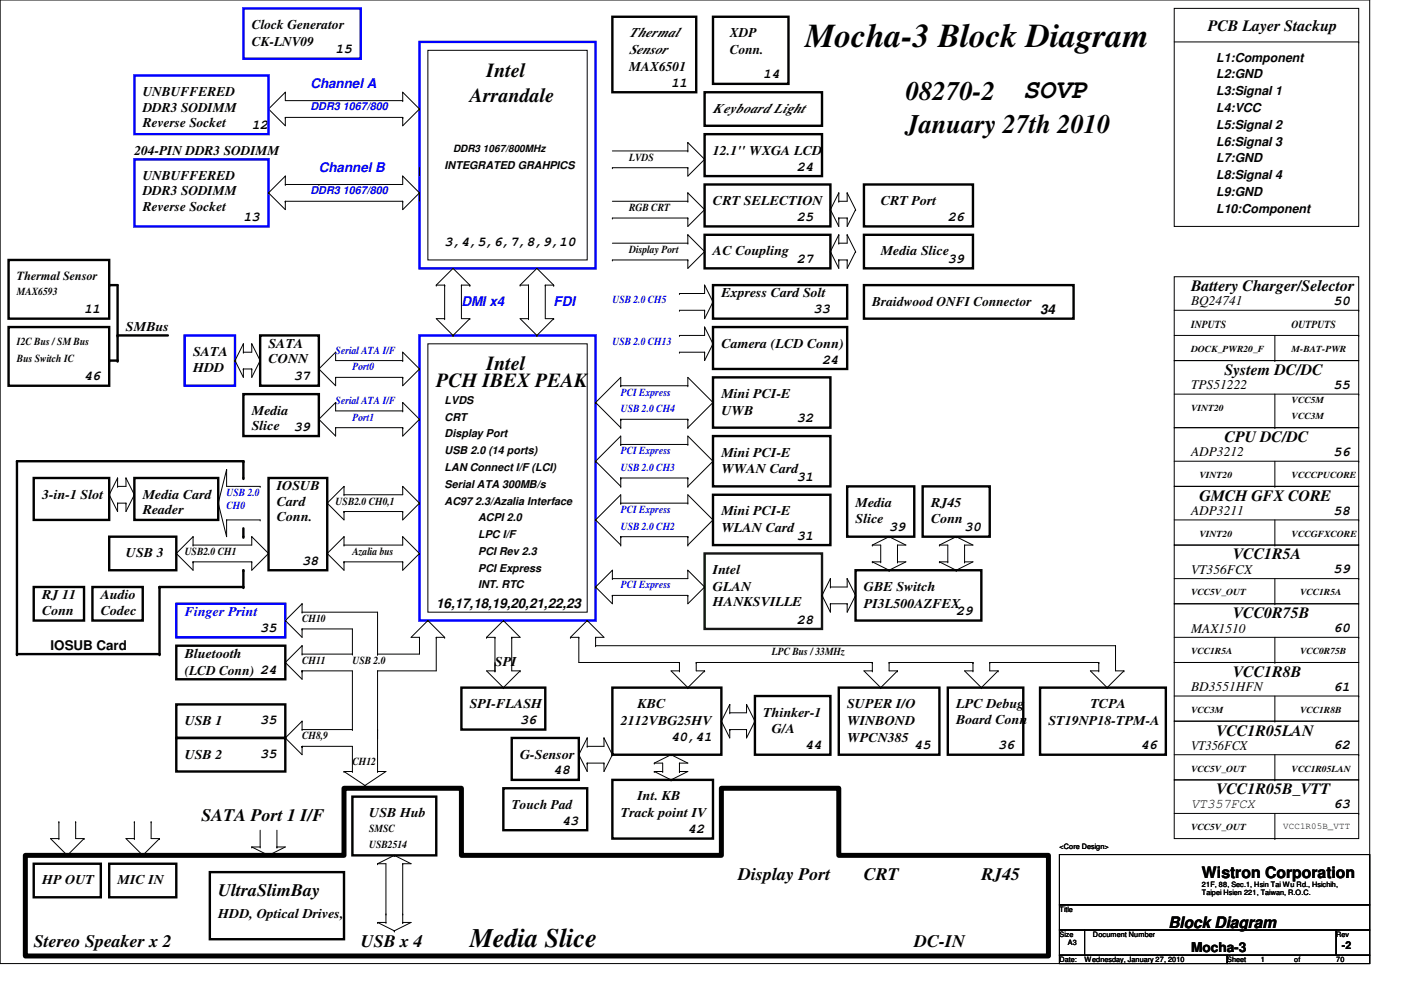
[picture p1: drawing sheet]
<svg xmlns="http://www.w3.org/2000/svg" width="297mm" height="210mm" viewBox="0 0 297 210" stroke-linecap="round" stroke-linejoin="round" font-family="sans-serif">
<g fill="none" stroke="#000" stroke-width=".21">
<path d="M0 0h290.4v204.3h-290.4zM60.5 19.6h.1M60.5 19.6v1.7h24.9M60.5 19.6l-3.6 3.5M85.4 19.6h.1M85.4 19.6v1.7M85.4 19.6l3.5 3.5M90.7 10.7h33.8v44.4h-33.8zM249 1.8h39.1v46.2h-39.1zM249 8.9h39.1M288.1 8.9h.1M56.9 23.1h.1"/>
<path d="M56.9 23.1l3.6 3.6v-1.8M60.5 24.9h.1M60.5 39.1h.1M60.5 37.3h.1M60.5 37.3v1.8M60.5 37.3l-3.6 3.6M60.5 24.9h24.9M67.6 39.1h.1M85.4 37.3h.1M85.4 24.9h.1M85.4 21.3h.1M85.4 37.3v1.8h-24.9"/>
<path d="M85.4 37.3l3.5 3.6M88.9 23.1h.1M88.9 35.6h.1M88.9 23.1l-3.5 3.6v-1.8M88.9 35.6v1.7M129.8 35.6h.1M129.8 35.6h16M129.8 32h16M145.8 35.6h.1M145.8 30.2h.1M145.8 32h.1M145.8 30.2v1.8"/>
<path d="M145.8 30.2l3.6 3.6M149.4 33.8h.1M149.4 33.8l-3.6 3.5v-1.7M56.9 40.9h.1M56.9 40.9l3.6 3.5v-1.7M60.5 42.7h.1M60.5 42.7h24.9M85.4 42.7h.1M88.9 40.9h.1M88.9 40.9l-3.5 3.5v-1.7M88.9 40.9v1.8M129.8 46.2h.1"/>
<path d="M129.8 55.1h.1M129.8 42.7h16M129.8 46.2h16M129.8 55.1h16M129.8 51.6h16M145.8 40.9h.1M145.8 46.2h.1M145.8 42.7h.1M145.8 49.8h.1M145.8 51.6h.1M145.8 55.1h.1M145.8 40.9v1.8"/>
<path d="M145.8 49.8v1.8M145.8 40.9l3.6 3.5M145.8 49.8l3.6 3.5M149.4 44.4h.1M149.4 53.3h.1M149.4 44.4l-3.6 3.6v-1.8M149.4 53.3l-3.6 3.6v-1.8M176.1 44.4h.1M176.1 53.3h.1M176.1 44.4l1.7 3.6v-1.8M176.1 53.3l1.7 3.6v-1.8M177.8 42.7h.1"/>
<path d="M177.8 46.2h.1M177.8 40.9h.1M177.8 51.6h.1M177.8 55.1h.1M177.8 49.8h.1M177.8 46.2h1.8M177.8 40.9l-1.7 3.5M177.8 40.9v1.8M177.8 49.8v1.8M177.8 55.1h1.8M177.8 49.8l-1.7 3.5M179.6 46.2h.1"/>
<path d="M179.6 40.9h.1M179.6 55.1h.1M179.6 49.8h.1M179.6 40.9v1.8h-1.8M179.6 49.8v1.8h-1.8M179.6 40.9l1.8 3.5M179.6 49.8l1.8 3.5M181.4 44.4h.1M181.4 53.3h.1M181.4 44.4l-1.8 3.6v-1.8M181.4 53.3l-1.8 3.6v-1.8M249 58.7h39.1v17.8h-39.1z"/>
<path d="M49.8 76.5h.1M49.8 76.5l1.8 3.5v-1.8M51.6 74.7h.1M51.6 72.9h.1M51.6 78.2h.1M51.6 72.9l-1.8 3.6M51.6 72.9v1.8M51.6 78.2h1.8M53.4 72.9h.1M53.4 78.2h.1M53.4 72.9v1.8h-1.8M53.4 72.9l1.8 3.6"/>
<path d="M55.2 76.5h.1M55.2 76.5l-1.8 3.5v-1.8M67.6 78.2h.1M67.6 78.2l3.6 3.6v-1.8M71.2 74.7h.1M71.2 74.7v1.8h14.2M71.2 74.7l-3.6 3.5M85.4 74.7h.1M85.4 76.5h.1M85.4 74.7v1.8M85.4 74.7l3.5 3.5M88.9 78.2h.1"/>
<path d="M88.9 78.2l-3.5 3.6v-1.8M90.7 72.9h33.8v56.9h-33.8zM92.5 60.5h.1M92.5 60.5l3.6-3.6 3.5 3.6M92.5 60.5h1.8M94.3 67.6h.1M94.3 60.5h.1M94.3 67.6h-1.8l3.6 3.5M94.3 60.5v7.1M96.1 71.1h.1M97.8 60.5h.1M97.8 60.5v7.1h1.8"/>
<path d="M97.8 60.5h1.8M99.6 67.6h.1M99.6 60.5h.1M99.6 67.6l-3.5 3.5M110.3 60.5h.1M110.3 60.5l3.5-3.6 3.6 3.6M110.3 60.5h1.8M112.1 67.6h.1M112.1 60.5h.1M112.1 67.6h-1.8l3.5 3.5M112.1 60.5v7.1M113.8 71.1h.1"/>
<path d="M115.6 60.5h.1M115.6 60.5v7.1h1.8M115.6 60.5h1.8M117.4 67.6h.1M117.4 60.5h.1M117.4 67.6l-3.6 3.5M144.1 62.2h.1M144.1 65.8h.1M144.1 71.1h.1M144.1 74.7h.1M144.1 65.8h5.3M144.1 74.7h5.3"/>
<path d="M149.4 60.5h.1M149.4 65.8h.1M149.4 69.3h.1M149.4 74.7h.1M149.4 69.3v1.8h-5.3M149.4 60.5l1.8 3.5M149.4 60.5v1.7h-5.3M149.4 69.3l1.8 3.6M151.2 64h.1M151.2 72.9h.1M151.2 64l-1.8 3.6v-1.8M151.2 72.9l-1.8 3.6v-1.8"/>
<path d="M249 76.5h39.1v14.2h-39.1zM249 71.1h39.1M249 65.8h39.1M270.3 76.5h.1M270.3 71.1v5.4M288.1 71.1h.1M288.1 65.8h.1M48 99.6h.1M48 99.6l-1.7 7.1M48 99.6v3.5h7.2M67.6 88.9h.1M67.6 88.9l3.6 3.6v-1.8"/>
<path d="M71.2 85.3h.1M71.2 80h.1M71.2 90.7h.1M71.2 85.3v1.8h14.2M71.2 85.3l-3.6 3.6M71.2 90.7h14.2M71.2 80h14.2M85.4 85.3h.1M85.4 90.7h.1M85.4 80h.1M85.4 87.1h.1M85.4 85.3v1.8"/>
<path d="M85.4 85.3l3.5 3.6M88.9 88.9h.1M88.9 88.9l-3.5 3.6v-1.8M126.3 97.8h.1M126.3 85.3h.1M126.3 97.8l5.3 5.3M126.3 85.3l5.3 5.4M131.6 94.2h.1M131.6 81.8h.1M131.6 88.9h.1M131.6 90.7h.1M131.6 94.2h14.2"/>
<path d="M131.6 94.2v-1.7l-5.3 5.3M131.6 81.8v-1.8l-5.3 5.3M131.6 88.9v1.8M131.6 81.8h14.2M131.6 88.9h14.2M145.8 94.2h.1M145.8 81.8h.1M145.8 88.9h.1M145.8 90.7h.1M145.8 81.8v-1.8l5.4 5.3M145.8 88.9v1.8M145.8 94.2v-1.7l5.4 5.3"/>
<path d="M151.2 97.8h.1M151.2 85.3h.1M151.2 97.8l-5.4 5.3M151.2 85.3l-5.4 5.4M249 90.7h39.1v12.4h-39.1zM249 83.6h39.1M249 97.8h39.1M270.3 90.7h.1M270.3 83.6v7.1M270.3 97.8v5.3M288.1 83.6h.1M288.1 97.8h.1"/>
<path d="M23.2 104.9h.1M23.2 104.9l1.7 3.6v-1.8M24.9 103.1h.1M24.9 106.7h.1M24.9 101.3h.1M24.9 106.7h1.8M24.9 101.3l-1.7 3.6M24.9 101.3v1.8M26.7 106.7h.1M26.7 101.3h.1M26.7 101.3v1.8h-1.8M26.7 101.3l1.8 3.6"/>
<path d="M28.5 104.9h.1M28.5 104.9l-1.8 3.6v-1.8M37.4 117.3h.1M37.4 117.3l3.5 3.6v-1.8M40.9 119.1h.1M40.9 115.6h.1M40.9 113.8h.1M40.9 119.1h12.5M40.9 113.8v1.8M40.9 113.8l-3.5 3.5M46.3 106.7h.1M46.3 106.7l1.7 7.1v-3.6"/>
<path d="M48 110.2h.1M48 110.2h7.2M53.4 119.1h.1M53.4 113.8h.1M53.4 113.8v1.8h-12.5M53.4 113.8l3.5 3.5M55.2 103.1h.1M55.2 110.2h.1M56.9 117.3h.1M56.9 117.3l-3.5 3.6v-1.8M69.4 106.7h.1M69.4 117.3h.1"/>
<path d="M69.4 106.7l3.5 3.5v-1.7M69.4 117.3l3.5 3.6v-1.8M72.9 108.5h.1M72.9 104.9h.1M72.9 103.1h.1M72.9 119.1h.1M72.9 115.6h.1M72.9 113.8h.1M72.9 119.1h12.5M72.9 103.1v1.8M72.9 113.8v1.8M72.9 108.5h12.5"/>
<path d="M72.9 103.1l-3.5 3.6M72.9 113.8l-3.5 3.5M85.4 108.5h.1M85.4 103.1h.1M85.4 119.1h.1M85.4 113.8h.1M85.4 103.1v1.8h-12.5M85.4 113.8v1.8h-12.5M85.4 103.1l3.5 3.6M85.4 113.8l3.5 3.5M88.9 106.7h.1M88.9 117.3h.1"/>
<path d="M88.9 106.7l-3.5 3.5v-1.7M88.9 117.3l-3.5 3.6v-1.8M126.3 110.2h.1M126.3 110.2l5.3 5.4M131.6 101.3h.1M131.6 103.1h.1M131.6 106.7h.1M131.6 113.8h.1M131.6 115.6h.1M131.6 101.3v1.8M131.6 106.7v-1.8l-5.3 5.3M131.6 113.8v1.8"/>
<path d="M131.6 101.3h14.2M131.6 106.7h14.2M131.6 113.8h14.2M145.8 101.3h.1M145.8 103.1h.1M145.8 106.7h.1M145.8 113.8h.1M145.8 115.6h.1M145.8 101.3v1.8M145.8 106.7v-1.8l5.4 5.3M145.8 113.8v1.8M151.2 110.2h.1"/>
<path d="M151.2 110.2l-5.4 5.4M185 119.1h.1M185 115.6h.1M185 119.1h1.7M185 115.6h1.7v3.5M185 119.1l3.5 1.8M186.7 119.1h.1M188.5 113.8h.1M188.5 113.8l3.6 1.8h-1.8M188.5 113.8l-3.5 1.8M190.3 115.6h.1M190.3 119.1h.1"/>
<path d="M190.3 119.1h1.8l-3.6 1.8M190.3 115.6v3.5M199.2 119.1h.1M199.2 115.6h.1M199.2 119.1h1.8M199.2 115.6h1.8v3.5M199.2 119.1l3.5 1.8M201 119.1h.1M202.7 113.8h.1M202.7 113.8l3.6 1.8h-1.8M202.7 113.8l-3.5 1.8M204.5 115.6h.1"/>
<path d="M204.5 119.1h.1M204.5 119.1h1.8l-3.6 1.8M204.5 115.6v3.5M249 115.6h39.1v12.4h-39.1zM249 103.1h39.1v12.5h-39.1zM249 110.2h39.1M270.3 103.1h.1M270.3 115.6h.1M270.3 110.2v5.4M288.1 110.2h.1M60.5 131.6h.1M60.5 131.6l3.5 3.5v-1.8"/>
<path d="M64 138.7h.1M64 136.9h.1M64 128h.1M64 129.8h.1M64 133.3h.1M64 138.7h10.7M64 129.8h16v8.9M64 133.3h10.7v5.4M64 128v1.8M64 136.9v1.8M64 136.9l-3.5 3.6M64 128l-3.5 3.6"/>
<path d="M74.7 138.7h.1M80 138.7h.1M88.9 135.1h.1M88.9 135.1v3.6h-8.9M90.7 131.6h.1M90.7 131.6l-3.5 3.5h1.7M90.7 131.6l3.6 3.5M92.5 135.1h.1M92.5 135.1v7.1h-12.5M92.5 135.1h1.8M94.3 135.1h.1M103.2 135.1h.1"/>
<path d="M103.2 135.1h1.7M104.9 135.1h.1M104.9 135.1v7.1M106.7 131.6h.1M106.7 131.6l3.6 3.5h-1.8M106.7 131.6l-3.5 3.5M108.5 135.1h.1M108.5 135.1v7.1h1.8M120.9 135.1h.1M120.9 135.1h1.8M122.7 135.1h.1M122.7 135.1v5.4h21.4"/>
<path d="M124.5 131.6h.1M124.5 131.6l3.6 3.5h-1.8M124.5 131.6l-3.6 3.5M126.3 135.1h.1M126.3 136.9h.1M126.3 124.5h.1M126.3 135.1v1.8M126.3 136.9h110.2M126.3 124.5l3.5 3.5v-1.8M129.8 122.7h.1M129.8 120.9h.1M129.8 126.2h.1"/>
<path d="M129.8 120.9l-3.5 3.6M129.8 120.9v1.8M129.8 126.2h16M145.8 120.9h.1M145.8 126.2h.1M145.8 120.9v1.8h-16M145.8 120.9l3.6 3.6M149.4 124.5h.1M149.4 124.5l-3.6 3.5v-1.8M174.3 126.2h.1M174.3 126.2l1.8 3.6v-1.8M176.1 122.7h.1"/>
<path d="M176.1 128h.1M176.1 124.5h.1M176.1 122.7l-1.8 3.5M176.1 122.7v1.8M176.1 128h3.5M179.6 128h.1M179.6 122.7h.1M179.6 122.7v1.8h-3.5M179.6 122.7l1.8 3.5M181.4 126.2h.1M181.4 126.2l-1.8 3.6v-1.8M188.5 120.9h.1"/>
<path d="M202.7 120.9h.1M236.5 136.9h.1M236.5 136.9v5.3h1.8M249 128h39.1v12.5h-39.1zM249 135.1h39.1M249 122.7h39.1M270.3 128h.1M270.3 122.7v5.3M270.3 135.1v5.4M288.1 122.7h.1M288.1 135.1h.1M60.5 156.5h.1"/>
<path d="M60.5 140.5h.1M60.5 140.5l3.5 3.5v-1.8M60.5 156.5l3.5 3.5v-1.8M64 154.7h.1M64 158.2h.1M64 152.9h.1M64 142.2h.1M64 142.2h10.7v12.5M64 158.2h10.7v5.4M64 154.7h10.7M64 152.9l-3.5 3.6M64 152.9v1.8"/>
<path d="M74.7 154.7h.1M80 142.2h.1M80 156.5h.1M80 154.7h.1M80 142.2v21.4M104.9 142.2h.1M104.9 142.2h-1.7l3.5 3.6M106.7 145.8h.1M110.3 142.2h.1M110.3 142.2l-3.6 3.6M124.5 156.5h.1M124.5 158.2h.1"/>
<path d="M124.5 156.5l-1.8 3.5M124.5 156.5v1.7M128.1 156.5h.1M128.1 156.5v1.7h-3.6M128.1 156.5l1.7 3.5M144.1 140.5h.1M144.1 142.2h.1M144.1 142.2h-1.8l3.5 3.6M144.1 140.5v1.7M145.8 145.8h.1M147.6 140.5h.1M147.6 140.5h37.4"/>
<path d="M147.6 140.5v1.7h1.8M149.4 142.2h.1M149.4 142.2l-3.6 3.6M152.9 152.9h.1M152.9 152.9l1.8 3.6v-1.8M154.7 149.4h.1M154.7 154.7h.1M154.7 151.1h.1M154.7 154.7h3.6M154.7 149.4l-1.8 3.5M154.7 149.4v1.7M158.3 154.7h.1"/>
<path d="M158.3 149.4h.1M158.3 149.4v1.7h-3.6M158.3 149.4l1.8 3.5M160.1 152.9h.1M160.1 152.9l-1.8 3.6v-1.8M185 140.5h.1M185 142.2h.1M185 140.5v1.7M185 142.2h-1.8l3.5 3.6M186.7 145.8h.1M188.5 140.5h.1M188.5 140.5h17.8"/>
<path d="M188.5 140.5v1.7h1.8M190.3 142.2h.1M190.3 142.2l-3.6 3.6M206.3 140.5h.1M206.3 142.2h.1M206.3 142.2h-1.8l3.6 3.6M206.3 140.5v1.7M208.1 145.8h.1M209.8 140.5h.1M209.8 140.5h23.2M209.8 140.5v1.7h1.8M211.6 142.2h.1"/>
<path d="M211.6 142.2l-3.5 3.6M233 140.5h.1M233 142.2h.1M233 142.2h-1.8l3.5 3.6M233 140.5v1.7M234.7 145.8h.1M238.3 142.2h.1M238.3 142.2l-3.6 3.6M249 152.9h39.1v12.5h-39.1zM249 140.5h39.1v12.4h-39.1zM249 147.6h39.1M270.3 140.5h.1"/>
<path d="M270.3 152.9h.1M270.3 147.6v5.3M288.1 147.6h.1M12.5 177.8h.1M12.5 174.2h.1M12.5 177.8h-1.8l3.6 3.6M12.5 174.2v3.6M16 174.2h.1M16 174.2v3.6h1.8M17.8 177.8h.1M17.8 177.8l-3.5 3.6M28.5 177.8h.1"/>
<path d="M28.5 174.2h.1M28.5 177.8h-1.8l3.6 3.6M28.5 174.2v3.6M32 174.2h.1M32 174.2v3.6h1.8M33.8 177.8h.1M33.8 177.8l-3.5 3.6M53.4 179.6h.1M53.4 179.6h1.8M53.4 179.6l3.5 1.8M55.2 179.6h.1M55.2 176v3.6"/>
<path d="M58.7 179.6h.1M58.7 179.6h1.8l-3.6 1.8M58.7 176v3.6M72.9 163.6h.1M72.9 163.6l5.4 3.5M72.9 163.6h1.8M74.7 163.6h.1M76.5 167.1h.1M78.3 167.1h.1M80 163.6h.1M80 163.6h1.8l-5.3 3.5M122.7 160h.1"/>
<path d="M122.7 160l1.8 3.6v-1.8M124.5 161.8h.1M124.5 161.8h3.6M128.1 161.8h.1M129.8 160h.1M129.8 160l-1.7 3.6v-1.8M138.7 163.6h.1M138.7 161.8h.1M138.7 163.6h1.8M138.7 161.8h1.8v1.8M138.7 163.6l3.6 1.8M140.5 163.6h.1"/>
<path d="M142.3 160h.1M142.3 165.4h.1M142.3 160l3.5 1.8h-1.7M142.3 160l-3.6 1.8M144.1 163.6h.1M144.1 161.8h.1M144.1 163.6h1.7l-3.5 1.8M144.1 161.8v1.8M249 165.4h39.1v12.4h-39.1zM249 172.5h39.1M249 160h39.1M270.3 165.4h.1"/>
<path d="M270.3 177.8h.1M270.3 160v5.4M270.3 172.5v5.3M288.1 172.5h.1M288.1 160h.1M14.3 181.4h.1M30.3 181.4h.1M56.9 181.4h.1M80 195.6h.1M80 183.1h.1M80 195.6h1.8M80 183.1h1.8v12.5"/>
<path d="M80 195.6l3.6 1.8M81.8 195.6h.1M81.8 193.8h.1M83.6 181.4h.1M83.6 197.4h.1M83.6 181.4l-3.6 1.7M83.6 181.4l3.6 1.7h-1.8M85.4 183.1h.1M85.4 193.8h.1M85.4 195.6h.1M85.4 183.1v12.5M85.4 195.6h1.8l-3.6 1.8"/>
<path d="M224.6 181.2h65.8v10.7h-65.8zM224.6 191.9h65.8v5.3h-65.8zM224.6 197.2h5.4v5.3h-5.4zM230 197.2h53.3v5.3h-53.3zM283.3 197.2h7.1v5.3h-7.1zM224.6 202.5h35.6v1.8h-35.6zM260.2 202.5h30.2v1.8h-30.2z"/>
</g>
<path d="M28.5 16h28.4v12.4h-28.4zM51.6 1.8h24.9v10.6h-24.9zM88.9 8.9h37.4v48h-37.4zM28.5 33.8h28.4v14.2h-28.4zM39.2 71.1h10.6v10.7h-10.6zM88.9 71.1h37.4v60.5h-37.4zM37.4 128h23.1v7.1h-23.1z" fill="none" stroke="#00f" stroke-width=".51"/>
<g fill="none" stroke="#000" stroke-width=".51">
<path d="M129.8 3.6h17.8v16h-17.8zM149.4 19.6h24.9v7.1h-24.9zM151.2 3.6h16v14.2h-16zM149.4 28.4h24.9v8.9h-24.9zM149.4 39.1h26.7v8.9h-26.7zM183.2 39.1h23.1v8.9h-23.1zM1.8 55.1h21.4v12.5h-21.4zM149.4 49.8h26.7v7.1h-26.7zM183.2 49.8h23.1v7.1h-23.1zM1.8 69.3h21.4v12.5h-21.4zM23.2 60.5h1.7v16h-1.7M24.9 71.1h10.7"/>
<path d="M55.2 71.1h12.4v10.7h-12.4zM151.2 60.5h28.4v7.1h-28.4zM151.2 69.3h28.4v8.9h-28.4zM183.2 60.5h44.4v7.1h-44.4zM51.6 83.6h16v8.9h-16zM151.2 92.5h24.9v10.6h-24.9zM151.2 80h24.9v10.7h-24.9zM7.2 101.3h16v8.9h-16zM23.2 113.8h14.2v7.1h-14.2zM28.5 101.3h17.8v8.9h-17.8zM51.6 101.3v-3.5h-48v40.9h30.2v-14.2h17.8v-3.6M51.6 112v1.8"/>
<path d="M56.9 101.3h12.5v19.6h-12.5zM151.2 104.9h24.9v10.7h-24.9zM179.6 103.1h14.2v10.7h-14.2zM195.6 103.1h14.2v10.7h-14.2zM7.2 124.5h10.6v7.1h-10.6zM19.6 124.5h10.7v7.1h-10.7zM37.4 136.9h23.1v7.1h-23.1zM181.4 120.9h26.7v10.7h-26.7zM37.4 156.5h23.1v7.1h-23.1zM37.4 149.4h23.1v7.1h-23.1zM97.8 145.8h17.8v8.9h-17.8zM108.5 156.5h14.2v8.9h-14.2z"/>
<path d="M129.8 145.8h23.1v14.2h-23.1zM160.1 147.6h16v12.4h-16zM177.8 145.8h21.4v14.2h-21.4zM201 145.8h16v14.2h-16zM220.5 145.8h26.7v14.2h-26.7zM74.7 168.9h17.8v12.5h-17.8zM106.7 167.1h17.8v8.9h-17.8zM129.8 165.4h21.4v12.4h-21.4zM7.2 183.1h14.2v7.1h-14.2zM23.2 183.1h14.2v7.1h-14.2zM44.5 184.9h28.4v14.2h-28.4z"/>
</g>
<path d="M5.4 181.4h67.5v-14.3h24.9v14.3h55.1v-14.3h24.9v14.3h44.5v21.3h-216.9z" fill="none" stroke="#000" stroke-width="1.1"/>
<g fill="#000">
<circle cx="23.2" cy="76.5" r=".25"/>
<circle cx="23.2" cy="60.5" r=".25"/>
<circle cx="24.9" cy="76.5" r=".25"/>
<circle cx="24.9" cy="71.1" r=".25"/>
<circle cx="51.6" cy="97.8" r=".25"/>
<circle cx="51.6" cy="101.3" r=".25"/>
<circle cx="51.6" cy="113.8" r=".25"/>
<circle cx="3.6" cy="138.7" r=".25"/>
<circle cx="33.8" cy="138.7" r=".25"/>
<circle cx="33.8" cy="124.5" r=".25"/>
<circle cx="51.6" cy="120.9" r=".25"/>
<circle cx="51.6" cy="124.5" r=".25"/>
</g>
<path d="M149.4 117.3h24.9v16h-24.9z" fill="none" stroke="#004000" stroke-width=".51"/>
<text font-size="7.1" x="170.7" y="9.9">Mocha-3 Block Diagram</text>
<g font-size="5.7">
<text x="192.1" y="21.1">08270-2</text>
<text x="217" y="20.8">SOVP</text>
<text x="192.1" y="28.2">January 27th 2010</text>
<text x="99.6" y="200.7">Media Slice</text>
</g>
<g font-size="4.2">
<text x="103.2" y="16.3">Intel</text>
<text x="99.6" y="21.6">Arrandale</text>
<text x="92.5" y="82">PCH IBEX PEAK</text>
<text x="103.2" y="78.5">Intel</text>
</g>
<g font-size="3.7">
<text x="42.7" y="174">SATA Port 1 I/F</text>
<text x="46.3" y="190">UltraSlimBay</text>
<text x="156.5" y="186.5">Display Port</text>
<text x="183.2" y="186.5">CRT</text>
<text x="208.1" y="186.5">RJ45</text>
<text x="7.2" y="200.7">Stereo Speaker x 2</text>
<text x="76.5" y="200.7">USB x 4</text>
<text x="193.8" y="200.7">DC-IN</text>
</g>
<g font-size="3.3">
<text x="256.1" y="6.6">PCB Layer Stackup</text>
<text x="252.5" y="61.7">Battery Charger/Selector</text>
<text x="259.6" y="79.5">System DC/DC</text>
<text x="259.6" y="93.7">CPU DC/DC</text>
<text x="254.3" y="106.2">GMCH GFX CORE</text>
<text x="261.4" y="118.6">VCC1R5A</text>
<text x="261.4" y="131.1">VCC0R75B</text>
<text x="261.4" y="143.5">VCC1R8B</text>
<text x="257.8" y="156">VCC1R05LAN</text>
<text x="257.8" y="168.4">VCC1R05B_VTT</text>
<text x="254.8" y="186.1">Wistron Corporation</text>
<text x="247.7" y="196.7">Block Diagram</text>
</g>
<g font-size="3">
<text x="133.4" y="7.9">Thermal</text>
<text x="133.4" y="11.5">Sensor</text>
<text x="151.2" y="23.9">Keyboard Light</text>
</g>
<g font-size="2.8">
<text x="53.4" y="9.7">CK-LNV09</text>
<text x="53.4" y="6.1">Clock Generator</text>
<text x="71.2" y="11.3">15</text>
<text x="154.7" y="7.9">XDP</text>
<text x="154.7" y="11.5">Conn.</text>
<text x="133.4" y="15">MAX6501</text>
<text x="161.8" y="16.6">14</text>
<text x="30.3" y="20.4">UNBUFFERED</text>
<text x="30.3" y="23.7">DDR3 SODIMM</text>
<text x="142.3" y="18.4">11</text>
<text x="30.3" y="27">Reverse Socket</text>
<text x="53.4" y="27.3">12</text>
<text x="28.5" y="32.8">204-PIN DDR3 SODIMM</text>
<text x="151.2" y="32.8">12.1'' WXGA LCD</text>
<text x="30.3" y="38.1">UNBUFFERED</text>
<text x="30.3" y="41.4">DDR3 SODIMM</text>
<text x="168.9" y="36.2">24</text>
<text x="30.3" y="44.7">Reverse Socket</text>
<text x="51.6" y="46.9">13</text>
<text x="151.2" y="43.5">CRT SELECTION</text>
<text x="168.9" y="46.9">25</text>
<text x="186.7" y="43.5">CRT Port</text>
<text x="201" y="46.9">26</text>
<text x="94.3" y="52.2">3,4,5,6,7,8,9,10</text>
<text x="151.2" y="54.1">AC Coupling</text>
<text x="168.9" y="55.8">27</text>
<text x="186.7" y="54.1">Media Slice</text>
<text x="201" y="55.8">39</text>
<text x="152.9" y="63">Express Card Solt</text>
<text x="185" y="64.8">Braidwood ONFI Connector</text>
<text x="252.5" y="64.8">BQ24741</text>
<text x="282.7" y="64.6">50</text>
<text x="17.8" y="66.4">11</text>
<text x="26.7" y="70.1">SMBus</text>
<text x="172.5" y="66.4">33</text>
<text x="220.5" y="66.6">34</text>
<text x="40.9" y="75.5">SATA</text>
<text x="56.9" y="73.7">SATA</text>
<text x="56.9" y="77">CONN</text>
<text x="152.9" y="73.7">Camera (LCD Conn)</text>
<text x="174.3" y="77.1">24</text>
<text x="17.8" y="80.6">46</text>
<text x="40.9" y="78.8">HDD</text>
<text x="62.3" y="80.6">37</text>
<text x="252.5" y="82.5">TPS51222</text>
<text x="282.7" y="82.4">55</text>
<text x="53.4" y="87.9">Media</text>
<text x="152.9" y="87.9">UWB</text>
<text x="152.9" y="84.4">Mini PCI-E</text>
<text x="168.9" y="89.5">32</text>
<text x="53.4" y="91.2">Slice</text>
<text x="62.3" y="91.3">39</text>
<text x="152.9" y="100.4">WWAN Card</text>
<text x="152.9" y="96.8">Mini PCI-E</text>
<text x="168.9" y="102">31</text>
<text x="252.5" y="96.8">ADP3212</text>
<text x="282.7" y="96.6">56</text>
<text x="8.9" y="105.7">3-in-1 Slot</text>
<text x="30.3" y="105.7">Media Card</text>
<text x="58.7" y="103.9">IOSUB</text>
<text x="58.7" y="107.2">Card</text>
<text x="181.4" y="107.5">Media</text>
<text x="197.4" y="107.5">RJ45</text>
<text x="30.3" y="109">Reader</text>
<text x="58.7" y="110.5">Conn.</text>
<text x="152.9" y="112.8">WLAN Card</text>
<text x="152.9" y="109.3">Mini PCI-E</text>
<text x="181.4" y="110.8">Slice</text>
<text x="188.5" y="112.6">39</text>
<text x="197.4" y="110.8">Conn</text>
<text x="204.5" y="112.6">30</text>
<text x="252.5" y="109.2">ADP3211</text>
<text x="282.7" y="109.1">58</text>
<text x="26.7" y="118.2">USB 3</text>
<text x="64" y="119.8">38</text>
<text x="168.9" y="114.4">31</text>
<text x="151.2" y="121.7">Intel</text>
<text x="151.2" y="125.3">GLAN</text>
<text x="183.2" y="125.3">GBE Switch</text>
<text x="252.5" y="121.7">VT356FCX</text>
<text x="282.7" y="121.5">59</text>
<text x="8.9" y="127">RJ 11</text>
<text x="8.9" y="130.3">Conn</text>
<text x="21.4" y="127">Audio</text>
<text x="21.4" y="130.3">Codec</text>
<text x="92.5" y="128.8">16,17,18,19,20,21,22,23</text>
<text x="151.2" y="128.6">HANKSVILLE</text>
<text x="183.2" y="128.8">PI3L500AZFEX</text>
<text x="202.7" y="130.4">29</text>
<text x="10.7" y="137.8">IOSUB Card</text>
<text x="55.2" y="134">35</text>
<text x="168.9" y="132.2">28</text>
<text x="252.5" y="134.1">MAX1510</text>
<text x="282.7" y="134">60</text>
<text x="39.2" y="143">(LCD Conn) 24</text>
<text x="39.2" y="139.5">Bluetooth</text>
<text x="104.9" y="141.3">SPI</text>
<text x="252.5" y="146.6">BD3551HFN</text>
<text x="282.7" y="146.4">61</text>
<text x="39.2" y="153.7">USB 1</text>
<text x="55.2" y="153.5">35</text>
<text x="99.6" y="150.2">SPI-FLASH</text>
<text x="110.3" y="153.5">36</text>
<text x="131.6" y="153.7">2112VBG25HV</text>
<text x="135.2" y="150.2">KBC</text>
<text x="161.8" y="151.9">Thinker-1</text>
<text x="163.6" y="155.5">G/A</text>
<text x="179.6" y="150.2">SUPER I/O</text>
<text x="179.6" y="153.7">WINBOND</text>
<text x="202.7" y="150.2">LPC Debug</text>
<text x="202.7" y="153.5">Board Conn</text>
<text x="222.3" y="153.7">ST19NP18-TPM-A</text>
<text x="231.2" y="150.2">TCPA</text>
<text x="39.2" y="160.8">USB 2</text>
<text x="55.2" y="160.7">35</text>
<text x="110.3" y="160.8">G-Sensor</text>
<text x="142.3" y="157.1">40,41</text>
<text x="170.7" y="158.9">44</text>
<text x="179.6" y="157.3">WPCN385</text>
<text x="193.8" y="158.9">45</text>
<text x="211.6" y="158.9">36</text>
<text x="241.8" y="158.9">46</text>
<text x="252.5" y="159">VT356FCX</text>
<text x="282.7" y="158.9">62</text>
<text x="117.4" y="164.2">48</text>
<text x="78.3" y="173.3">USB Hub</text>
<text x="108.5" y="171.5">Touch Pad</text>
<text x="131.6" y="173.3">Track point IV</text>
<text x="135.2" y="169.7">Int. KB</text>
<text x="252.5" y="171.3">VT357FCX</text>
<text x="282.7" y="171.3">63</text>
<text x="119.2" y="174.9">43</text>
<text x="145.8" y="176.7">42</text>
<text x="8.9" y="187.5">HP OUT</text>
<text x="24.9" y="187.5">MIC IN</text>
<text x="46.3" y="194.6">HDD, Optical Drives,</text>
<text x="252.5" y="201.8">Mocha-3</text>
</g>
<g font-size="2.8" fill="#00f">
<text x="65.8" y="18.6">Channel A</text>
<text x="67.6" y="36.4">Channel B</text>
<text x="97.8" y="64.8">DMI x4</text>
<text x="117.4" y="64.8">FDI</text>
<text x="39.2" y="130.6">Finger Print</text>
</g>
<g font-size="2.6">
<text x="257.8" y="13.1">L1:Component</text>
<text x="257.8" y="16.6">L2:GND</text>
<text x="257.8" y="20.2">L3:Signal 1</text>
<text x="257.8" y="23.7">L4:VCC</text>
<text x="257.8" y="27.3">L5:Signal 2</text>
<text x="257.8" y="34.4">L7:GND</text>
<text x="257.8" y="30.9">L6:Signal 3</text>
<text x="257.8" y="38">L8:Signal 4</text>
<text x="257.8" y="41.5">L9:GND</text>
<text x="257.8" y="45.1">L10:Component</text>
<text x="3.6" y="59.3">Thermal Sensor</text>
</g>
<g font-size="2.3" fill="#00f">
<text x="65.8" y="23.4">DDR3 1067/800</text>
<text x="65.8" y="41.2">DDR3 1067/800</text>
<text x="129.8" y="64.3">USB 2.0 CH5</text>
<text x="71.2" y="75">Serial ATA I/F</text>
<text x="129.8" y="73.2">USB 2.0 CH13</text>
<text x="74.7" y="78.5">Port0</text>
<text x="131.6" y="83.9">PCI Express</text>
<text x="71.2" y="85.6">Serial ATA I/F</text>
<text x="74.7" y="89.2">Port1</text>
<text x="131.6" y="87.4">USB 2.0 CH4</text>
<text x="131.6" y="96.3">PCI Express</text>
<text x="131.6" y="99.9">USB 2.0 CH3</text>
<text x="48" y="105.2">USB 2.0</text>
<text x="48" y="107.9">CH0</text>
<text x="131.6" y="112.3">USB 2.0 CH2</text>
<text x="131.6" y="108.8">PCI Express</text>
<text x="131.6" y="124.8">PCI Express</text>
</g>
<g font-size="2.3">
<text x="94.3" y="35.9">INTEGRATED GRAHPICS</text>
<text x="133.4" y="34.1">LVDS</text>
<text x="133.4" y="44.7">RGB CRT</text>
<text x="133.4" y="53.6">Display Port</text>
<text x="3.6" y="62.5">MAX6593</text>
<text x="252.5" y="69.6">INPUTS</text>
<text x="273.9" y="69.6">OUTPUTS</text>
<text x="3.6" y="73.2">I2C Bus / SM Bus</text>
<text x="3.6" y="76.8">Bus Switch IC</text>
<text x="94.3" y="85.6">LVDS</text>
<text x="94.3" y="89.2">CRT</text>
<text x="94.3" y="92.8">Display Port</text>
<text x="94.3" y="96.3">USB 2.0 (14 ports)</text>
<text x="94.3" y="99.9">LAN Connect I/F (LCI)</text>
<text x="71.2" y="107">USB2.0 CH0,1</text>
<text x="94.3" y="107">AC97 2.3/Azalia Interface</text>
<text x="94.3" y="103.4">Serial ATA 300MB/s</text>
<text x="101.4" y="110.5">ACPI 2.0</text>
<text x="39.2" y="117.6">USB2.0 CH1</text>
<text x="74.7" y="117.6">Azalia bus</text>
<text x="101.4" y="114.1">LPC I/F</text>
<text x="101.4" y="117.6">PCI Rev 2.3</text>
<text x="101.4" y="124.8">INT. RTC</text>
<text x="101.4" y="121.2">PCI Express</text>
<text x="64" y="131.9">CH10</text>
<text x="64" y="140.8">CH11</text>
<text x="74.7" y="140.8">USB 2.0</text>
<text x="163.6" y="139">LPC Bus / 33MHz</text>
<text x="64" y="156.8">CH8,9</text>
<text x="74.7" y="162.1">CH12</text>
<text x="78.3" y="179.9">USB2514</text>
<text x="78.3" y="176.3">SMSC</text>
<text x="284.5" y="201.3">-2</text>
</g>
<text font-size="2.1" x="96.1" y="32.2">DDR3 1067/800MHz</text>
<g font-size="1.9">
<text x="252.5" y="74.7">DOCK_PWR20_F</text>
<text x="273.9" y="74.7">M-BAT-PWR</text>
<text x="252.5" y="87.1">VINT20</text>
<text x="273.9" y="88.9">VCC3M</text>
<text x="273.9" y="85.3">VCC5M</text>
<text x="254.3" y="101.3">VINT20</text>
<text x="273.9" y="101.3">VCCCPUCORE</text>
<text x="254.3" y="113.8">VINT20</text>
<text x="273.9" y="113.8">VCCGFXCORE</text>
<text x="252.5" y="126.2">VCC5V_OUT</text>
<text x="275.6" y="126.2">VCC1R5A</text>
<text x="252.5" y="138.7">VCC1R5A</text>
<text x="275.6" y="138.7">VCC0R75B</text>
<text x="252.5" y="151.1">VCC3M</text>
<text x="275.6" y="151.1">VCC1R8B</text>
<text x="252.5" y="163.6">VCC5V_OUT</text>
<text x="273.9" y="163.6">VCC1R05LAN</text>
<text x="252.5" y="176">VCC5V_OUT</text>
<text x="272.1" y="175.8">VCC1R05B_VTT</text>
</g>
<g font-size="1.6">
<text x="224.6" y="180">&lt;Core Design&gt;</text>
<text x="254.8" y="188">21F, 88, Sec.1, Hsin Tai Wu Rd., Hsichih,</text>
<text x="254.8" y="189.8">Taipei Hsien 221, Taiwan, R.O.C.</text>
<text x="224.6" y="193.3">Title</text>
<text x="224.6" y="198.6">Size</text>
<text x="224.6" y="204">Date:</text>
<text x="226.4" y="200.4">A3</text>
<text x="230" y="204">Wednesday, January 27, 2010</text>
<text x="231.7" y="198.6">Document Number</text>
<text x="260.2" y="204">Sheet</text>
<text x="267.3" y="204">1</text>
<text x="274.4" y="204">of</text>
<text x="283.3" y="198.6">Rev</text>
<text x="283.3" y="204">70</text>
</g>
</svg>
